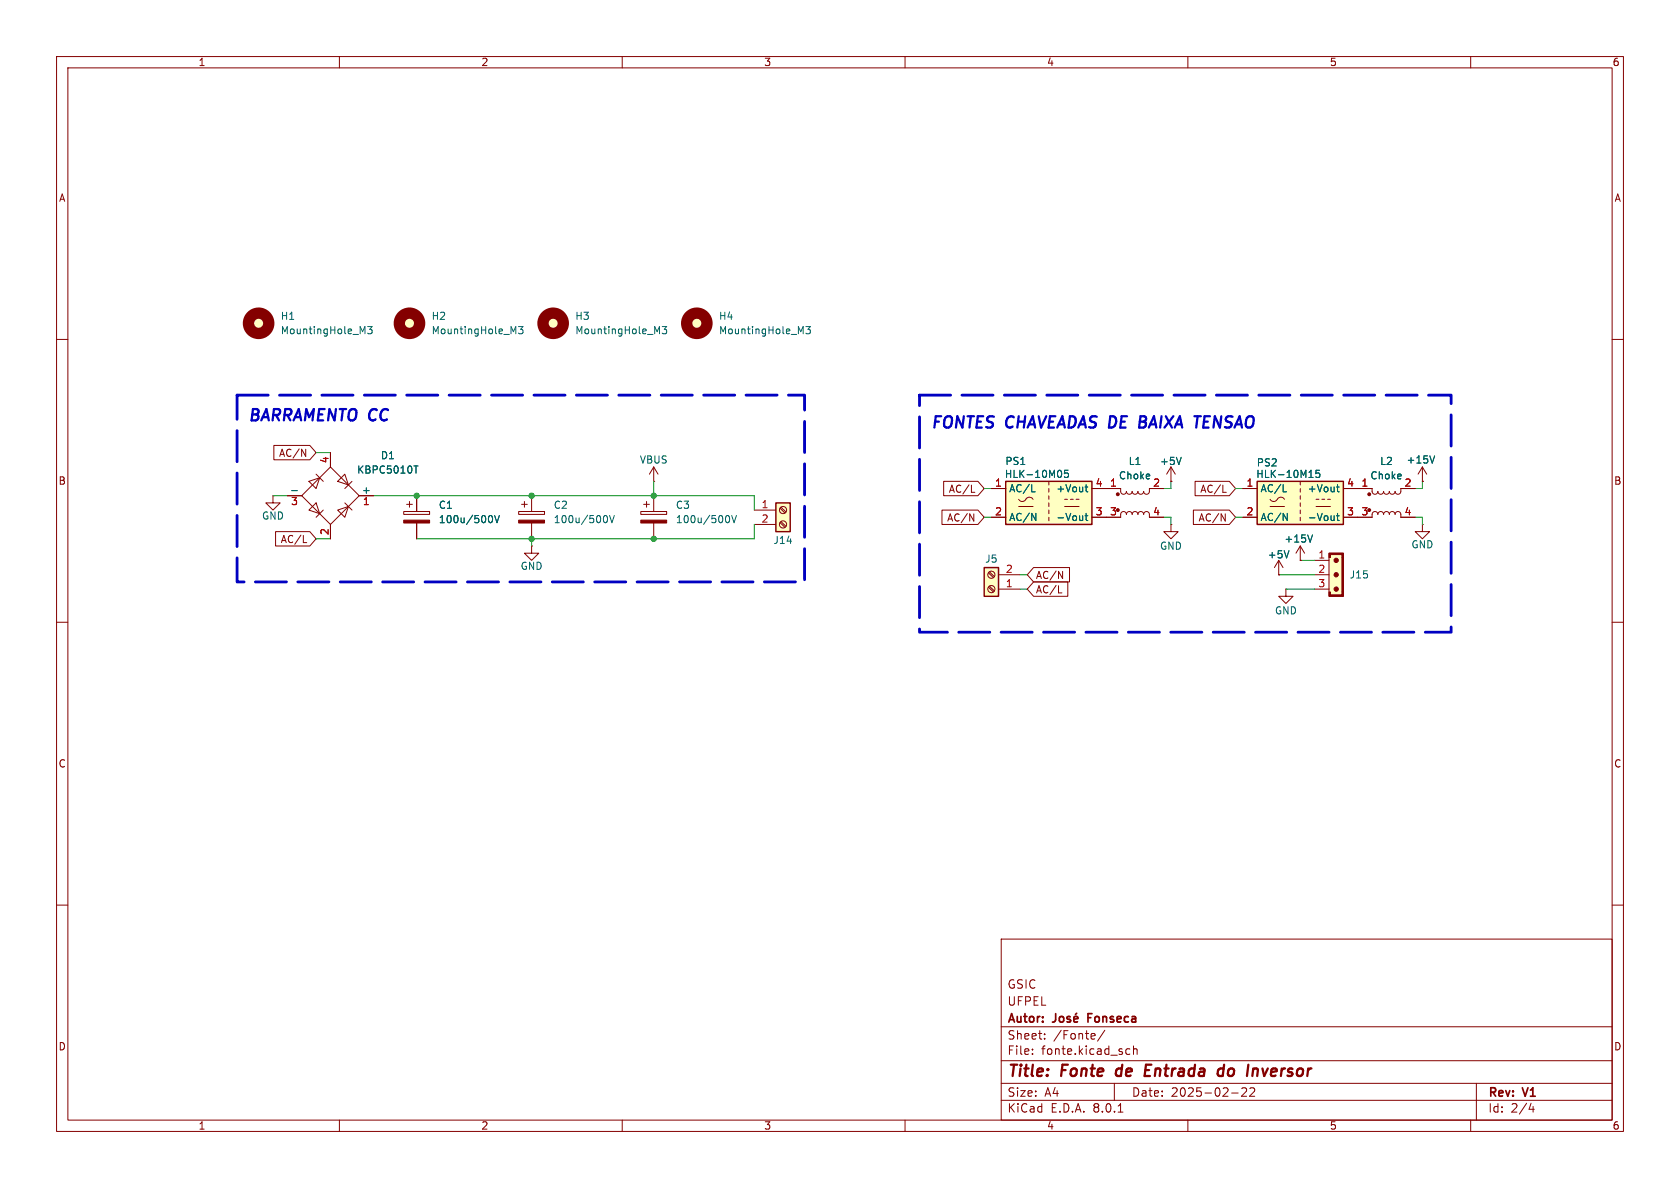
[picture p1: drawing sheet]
<svg xmlns="http://www.w3.org/2000/svg" width="297mm" height="210mm" viewBox="0 0 297 210" stroke-linecap="round" stroke-linejoin="round" font-family="sans-serif">
<g fill="none" stroke="#840000" stroke-width=".18">
<path d="M10 10h277v190h-277zM12 12h273v186h-273zM60 10v2M110 10v2M160 10v2M210 10v2M260 10v2M10 60h2M285 60h2M71.4 90.4h4.5v.5h-4.5zM71.9 89.2h1M72.4 88.6v1.1"/>
<path d="M73.7 87.6v2.8M73.7 92.5v2.8M207 85.1h.1M207 82.6l-.8 1.2M207 82.6v2.5M207 82.6l.8 1.2M10 110h2M285 110h2M10 160h2M285 160h2M177 166h108v32h-108zM60 198v2"/>
<path d="M110 198v2M160 198v2M177 194.5h108M177 191.5h108M177 187.5h108M177 181.5h108M182.5 186.3v.1M182.5 185.5v.1M184.7 183.6v.1M184.7 182.8v.1M193.4 182.7l.2 .4-.7 .1M193.5 183.6l-.1 .1"/>
<path d="M195.3 182.1l-1.3 2M197 191.5v3M197.7 196.6h.8M199.2 186.3h.5M199.2 185.5h.5M200.4 185.5l.2-.1 .4 .1v.9M200.4 184.9v1.5M210 198v2M217.7 193.2h1.2M219.5 192.4l.6-.1 .2 .1 .1 .3-.9 1.1h.9M221 192.4l.5-.1 .2 .1 .1 .3-.9 1.1h.9M260 198v2"/>
<path d="M261 191.5v6.5M270.7 195l-.4 1.1h.9M271 195.6v1"/>
<circle cx="72.4" cy="57.1" r="1.27"/>
<circle cx="97.8" cy="57.1" r="1.27"/>
</g>
<path d="M197.4 189.1l-.1 .7 .3 .4M202.5 189.2h.6M203.6 188.2h-1l-.3 2h1M215.4 190.1l.2 .1 .6-.1M216.3 189a.66 .66 0 0 0-1 .3M216.4 188.2l-.2 2M222.1 188.9l.3 .3-.1 1" fill="none" stroke="#840000" stroke-width=".4"/>
<path d="M186.6 179.2v1.1a.48 .48 0 0 1-.5 .4M187.3 179.8l.3-.1 .4 .1 .1 .6-.2 .2-.3 .1-.3-.2zM189.2 179.8l-.4-.1-.2 .2 .1 .2 .5 .2v.3h-.6M190.3 179.1l-.2 .2M192.3 179.9h.5M193.1 179.2h-.8v1.5M189.8 180.2l.8-.2-.1-.2-.4-.1-.3 .2 .1 .7h.6" fill="none" stroke="#840000" stroke-width=".3"/>
<g fill="#ffffc2" stroke="#ffffc2" stroke-width=".18">
<circle cx="72.4" cy="57.1" r="1.27"/>
<circle cx="97.8" cy="57.1" r="1.27"/>
</g>
<g fill="none" stroke="#840000" stroke-width="2">
<circle cx="72.4" cy="57.2" r="1.8"/>
<circle cx="97.8" cy="57.2" r="1.8"/>
</g>
<path d="M90.8 58.6l.4-.9v1.3M91.7 57.7h.8l-.5 .5 .4 .1v.6l-.2 .1-.5-.1M116.2 58.6l.4-.9v1.3M117.1 57.7h.8l-.5 .5 .4 .1v.6l-.2 .1-.5-.1M86.5 91.2l.2-.1a.68 .68 0 0 1 .4 .7 .68 .68 0 0 1-.4 .6l-.2-.1M87.4 91.1l.5 1.3 .4-1.3M208.8 80.8l-.4 1.3" fill="none" stroke="#006464" stroke-width=".18"/>
<path d="M71.4 91.9h4.5v.6h-4.5z" fill="#840000" stroke="#840000" stroke-width=".18"/>
<path d="M174 100.3h2.5v5.1h-2.5z" fill="#ffffc2"/>
<path d="M174 100.3h2.5v5.1h-2.5z" fill="none" stroke="#840000" stroke-width=".25"/>
<g fill="none" stroke="#840000" stroke-width=".18">
<path d="M115.6 85.1h.1M115.6 82.6l-.8 1.2M115.6 82.6v2.5M115.6 82.6l.7 1.2M174.8 101.3l.8 .8M174.8 103.8l.8 .8M174.9 101.1l.9 .8M174.9 103.6l.9 .9M176.5 104.1h3.8M176.5 101.6h3.8"/>
<circle cx="175.3" cy="101.6" r=".63"/>
<circle cx="175.3" cy="104.1" r=".63"/>
</g>
<path d="M222.2 85.1h15.3v7.6h-15.3z" fill="#ffffc2"/>
<path d="M222.2 85.1h15.3v7.6h-15.3z" fill="none" stroke="#840000" stroke-width=".25"/>
<g fill="none" stroke="#840000" stroke-width=".18">
<path d="M48.3 87.6v1.3h1.2l-1.2 1.3-1.3-1.3h1.3M48.3 87.6h.1M50.8 87.6h2.5M54.6 85.1l1.9-.6-.6 1.9zM54.6 90.2l1.3-1.3 .6 1.9zM55.9 83.8l1.2 1.3M57.1 90.2l-1.2 1.2M58.4 82.6l5.1 5-5.1 5.1-5.1-5.1zM58.4 80v2.6M58.4 92.7v2.6M59.7 85.1l1.3-1.3 .6 1.9zM59.7 90.2l1.9-.7-.6 1.9z"/>
<path d="M61 88.9l1.2 1.3M62.2 85.1l-1.2 1.3M63.5 87.6h2.5M91.7 90.4h4.6v.5h-4.6zM92.2 89.2h1M92.7 88.6v1.1M94 87.6v2.8M94 92.5v2.8M219.7 86.4h2.5M219.7 91.4h2.5M224.5 88.3a.8 .8 0 0 0 .8 .3 .8 .8 0 0 0 .7-.5 .73 .73 0 0 1 1.1 .2M224.5 89.5h2.6"/>
<path d="M229.9 85.1v.6M229.9 86.4v.6M229.9 87.6v.7M229.9 88.9v.6M229.9 90.2v.6M229.9 91.4v.7M232.7 89.5h2.5M232.7 88.3h.5M233.7 88.3h.5M234.7 88.3h.5M237.5 86.4h2.5M237.5 91.4h2.5"/>
<path d="M251.5 85.1h.1M251.5 92.7v1.3h1.2l-1.2 1.3-1.3-1.3h1.3M251.5 92.7h.1M251.5 82.6l-.8 1.2M251.5 82.6v2.5M251.5 82.6l.7 1.2"/>
<circle cx="45.7" cy="57.1" r="1.27"/>
<circle cx="123.2" cy="57.1" r="1.27"/>
</g>
<g fill="none" stroke="#006464" stroke-width=".18">
<path d="M64.1 58.6l.4-.9v1.3M65 57.7h.8l-.4 .5 .3 .1v.6l-.2 .1-.5-.1M141.6 58.6l.4-.9v1.3M142.5 57.7h.8l-.5 .5 .4 .1v.6l-.2 .1-.5-.1M51.6 86.7h1M73.2 82.4h.7M73.5 82.4v1.2M106.9 91.2l.1-.1a.68 .68 0 0 1 .4 .7 .68 .68 0 0 1-.4 .6l-.1-.1M107.8 91.1l.4 1.3 .4-1.3M226.8 86.9h.7M226.8 90.7l.8 1.3v-1.3M231.4 84.4h.7"/>
<path d="M233.3 83.1h-.6l-.1 .6 .2-.1 .4 .1 .1 .2v.4l-.2 .1-.5-.1M236.3 91.2h.5M236.3 86.1h.5M236.5 85.7v1.1l.3 .1M236.5 90.7v1.1l.3 .2M253.6 80.6l-.4 1.3"/>
</g>
<g fill="#ffffc2" stroke="#ffffc2" stroke-width=".18">
<circle cx="45.7" cy="57.1" r="1.27"/>
<circle cx="123.2" cy="57.1" r="1.27"/>
</g>
<g fill="none" stroke="#840000" stroke-width="2">
<circle cx="45.7" cy="57.2" r="1.8"/>
<circle cx="123.2" cy="57.2" r="1.8"/>
</g>
<path d="M91.7 91.9h4.6v.6h-4.6z" fill="#840000" stroke="#840000" stroke-width=".18"/>
<path d="M137.2 88.9h2.5v5.1h-2.5z" fill="#ffffc2"/>
<path d="M137.2 88.9h2.5v5.1h-2.5z" fill="none" stroke="#840000" stroke-width=".25"/>
<g fill="none" stroke="#840000" stroke-width=".18">
<path d="M94 96.5v1.3h1.2l-1.2 1.3-1.3-1.3h1.3M94 96.5h.1M113.3 90.4h4.6v.5h-4.6zM113.8 89.2h1M114.3 88.6v1.1M115.6 87.6v2.8M115.6 92.5v2.8M133.3 90.2h3.9M133.3 92.7h3.9M137.9 92.4l.9 .8M137.9 89.8l.9 .9M138.1 92.2l.8 .8"/>
<path d="M138.1 89.7l.8 .8M207 92.7v1.3h1.3l-1.3 1.3-1.3-1.3h1.3M207 92.7h.1M240 86.4h2.6v.7l.5 .3 .3-.2 .2-.3 .1 .3 .3 .2 .4-.1 .2-.4 .1 .3 .3 .2 .4-.1 .2-.4 .1 .3 .3 .2 .4-.1 .2-.4 .2 .4 .4 .1 .4-.3v-.7h2.6M247.6 90.9l-.1-.3-.3-.2-.4 .1-.2 .4-.1-.3-.3-.2-.4 .1-.2 .4-.1-.3-.3-.2-.4 .1-.2 .4-.2-.4-.4-.1-.3 .2-.1 .3-.2-.3-.4-.2-.4 .3v.7h-2.6M247.6 91.4h2.6"/>
<circle cx="138.4" cy="90.2" r=".63"/>
<circle cx="138.4" cy="92.7" r=".63"/>
</g>
<g fill="#840000" stroke="#840000" stroke-width=".18">
<path d="M113.3 91.9h4.6v.6h-4.6z"/>
<circle cx="242.1" cy="90.2" r=".25"/>
<circle cx="242.1" cy="87.4" r=".25"/>
</g>
<path d="M128.4 91.2l.2-.1a.68 .68 0 0 1 .4 .7 .68 .68 0 0 1-.4 .6l-.2-.1M129.3 91.1l.5 1.3 .4-1.3" fill="none" stroke="#006464" stroke-width=".18"/>
<path d="M234.9 97.8h2.6v7.6h-2.6z" fill="#ffffc2"/>
<g fill="none" stroke="#840000" stroke-width=".18">
<path d="M226.1 99.1l-.8 1.2M226.1 99.1v2.5M226.1 99.1l.7 1.2M229.9 99.1h.1M229.9 96.5l-.8 1.3M229.9 96.5v2.6M229.9 96.5l.7 1.3M232.4 99.1h2.5M234.9 97.8h2.6v7.6h-2.6zM226.1 101.6h.1M227.3 104.1v1.3h1.3l-1.3 1.3-1.2-1.3h1.2M227.3 104.1h.1"/>
<path d="M232.4 101.6h2.5M232.4 104.1h2.5"/>
</g>
<g fill="#840000" stroke="#840000" stroke-width=".18">
<path d="M234.9 104.6h.3v.6h2v-.6h.3v.8h-2.6z"/>
<path d="M234.9 97.8h2.6v.8h-.3v-.6h-2v.6h-.3z"/>
<path d="M237.2 98.6h.3v6h-.3z"/>
<circle cx="236.2" cy="104.1" r=".38"/>
<circle cx="236.2" cy="101.6" r=".38"/>
<circle cx="236.2" cy="99.1" r=".38"/>
</g>
<path d="M227.9 97.4l-.4 1.2M232 94.6l-.4 1.2" fill="none" stroke="#006464" stroke-width=".18"/>
<path d="M177.8 85.1h15.2v7.6h-15.2z" fill="#ffffc2"/>
<path d="M177.8 85.1h15.2v7.6h-15.2z" fill="none" stroke="#840000" stroke-width=".25"/>
<g fill="none" stroke="#840000" stroke-width=".18">
<path d="M48.4 78.7h6.4l1.1 1.3-1.1 1.3h-6.4zM53.3 79.4l.7 1.3v-1.3M48.7 94h6.1l1.1 1.3-1.1 1.2h-6.1zM50.8 87.6h2.5M53.6 95.9h.6M58.4 80v2.6M58.4 92.7v2.6M63.5 87.6h2.5M73.7 87.6v2.8M73.7 92.5v2.8M166.5 90.2h6.4l1.1 1.2-1.1 1.3h-6.4zM166.8 85.1h6.1l1.1 1.3-1.1 1.2h-6.1z"/>
<path d="M171.4 90.8l.8 1.3v-1.3M171.7 87h.6M175.3 86.4h2.5M175.3 91.4h2.5M180.1 88.3a.8 .8 0 0 0 .8 .3 .8 .8 0 0 0 .6-.5 .73 .73 0 0 1 1.1 .2M180.1 89.5h2.5M185.4 85.1v.6M185.4 86.4v.6M185.4 87.6v.7M185.4 88.9v.6M185.4 90.2v.6M185.4 91.4v.7"/>
<path d="M188.2 89.5h2.6M188.2 88.3h.5M189.2 88.3h.5M190.2 88.3h.6M193 86.4h5.1l.1 .7 .4 .3 .4-.2 .1-.3 .2 .3 .3 .2 .4-.1 .2-.4 .1 .3 .3 .2 .4-.1 .2-.4 .1 .3 .2 .2 .5-.1 .2-.4 .2 .4 .4 .1 .4-.3v-.7h2.5M203.2 90.9l-.2-.3-.3-.2-.3 .1-.2 .4-.1-.3-.3-.2-.5 .1-.1 .4-.1-.3-.3-.2-.4 .1-.2 .4-.2-.4-.4-.1-.3 .2-.2 .3-.1-.3-.4-.2-.4 .3-.1 .7h-5.1M203.2 91.4h2.5M207 85.1h.1M211 90.2h6.3l1.1 1.2-1.1 1.3h-6.3zM211.3 85.1h6l1.1 1.3-1.1 1.2h-6zM215.9 90.8l.7 1.3v-1.3M216.2 87h.6"/>
<path d="M219.7 86.4h2.5M219.7 91.4h2.5M229.9 99.1h.1M237.5 86.4h5.1M237.5 91.4h5.1M247.6 86.4h2.6M247.6 91.4h2.6M251.5 85.1h.1M182.7 102.9h6.1v2.5h-6.1l-1.1-1.3zM182.7 100.3h6.4v2.6h-6.4l-1.1-1.3zM187.1 104.8h.6M187.1 101l.8 1.3v-1.3"/>
<path d="M226.1 101.6h.1"/>
</g>
<g fill="none" stroke="#006464" stroke-width=".18">
<path d="M51.6 86.7h1M73.2 82.4h.7M73.5 82.4v1.2M86.5 91.2l.2-.1a.68 .68 0 0 1 .4 .7 .68 .68 0 0 1-.4 .6l-.2-.1M87.4 91.1l.5 1.3 .4-1.3M182.4 86.9h.6M182.4 90.7l.7 1.3v-1.3M187.5 83.2l.2 .4-.2 .7M188.8 83.1h-.6v.6l.1-.1 .5 .1 .1 .2-.1 .4-.2 .1-.4-.1M191.8 91.2h.5M191.8 86.1h.5M192 85.7v1.1l.3 .1"/>
<path d="M192 90.7v1.1l.3 .2M208.8 80.8l-.4 1.3M226.8 86.9h.7M226.8 90.7l.8 1.3v-1.3M227.9 97.4l-.4 1.2M231.4 84.4h.7M232 94.6l-.4 1.2M233.3 83.1h-.6l-.1 .6 .2-.1 .4 .1 .1 .2v.4l-.2 .1-.5-.1M236.3 91.2h.5M236.3 86.1h.5M236.5 85.7v1.1l.3 .1M236.5 90.7v1.1l.3 .2"/>
<path d="M253.6 80.6l-.4 1.3"/>
</g>
<g fill="#840000" stroke="#840000" stroke-width=".18">
<circle cx="197.6" cy="90.2" r=".25"/>
<circle cx="197.6" cy="87.4" r=".25"/>
</g>
<path d="M201.5 74.5h.7M201.6 73.6h.7M202.3 75.5l-.9 .1" fill="none" stroke="#0000c2" stroke-width=".4"/>
<path d="M41.9 69.9h100.3v33h-100.3zM162.6 69.9h93.9v41.9h-93.9z" fill="none" stroke="#0000c2" stroke-width=".5" stroke-dasharray="5.5 2"/>
<g fill="none" stroke="#009600" stroke-width=".18">
<path d="M48.3 87.6h2.5M55.9 95.3h2.5M55.9 80h2.5M66 87.6h67.3v2.6M94 95.3v1.2M115.6 85.1v2.5M133.3 92.7v2.6h-59.6M174 91.4h1.3M174 86.4h1.3M205.7 91.4h1.3v1.3M207 85.1v1.3h-1.3M218.4 91.4h1.3"/>
<path d="M218.4 86.4h1.3M229.9 99.1h2.5M250.2 91.4h1.3v1.3M251.5 85.1v1.3h-1.3M180.3 101.6h1.3M180.3 104.1h1.3M226.1 101.6h6.3M227.3 104.1h5.1"/>
</g>
<g fill="#009600" stroke="#009600" stroke-width=".18">
<circle cx="115.6" cy="95.3" r=".46"/>
<circle cx="115.6" cy="87.6" r=".46"/>
<circle cx="73.7" cy="87.6" r=".46"/>
<circle cx="94" cy="95.3" r=".46"/>
<circle cx="94" cy="87.6" r=".46"/>
</g>
<g font-size="2.8" fill="#0000c2">
<text x="43.6" y="75">BARRAMENTO CC</text>
<text x="164.3" y="76.3">FONTES</text>
<text x="177.8" y="76.3">CHAVEADAS DE</text>
<text x="202.9" y="76.3">BAIXA TENSAO</text>
</g>
<g font-size="2.8" fill="#840000">
<text x="178" y="190.9">Title:</text>
<text x="187.7" y="190.9">Fonte</text>
<text x="198.2" y="190.9">de</text>
<text x="204" y="190.9">Entrada</text>
<text x="217.8" y="190.9">do</text>
<text x="223.7" y="190.9">Inversor</text>
</g>
<g font-size="2.1" fill="#840000">
<text x="178" y="178">UFPEL</text>
<text x="178" y="175">GSIC</text>
<text x="178" y="184">Sheet:</text>
<text x="178" y="181.2">Autor:</text>
<text x="186.2" y="184">/Fonte/</text>
<text x="193" y="181.2">Fonseca</text>
<text x="178" y="186.7">File:</text>
<text x="184.1" y="186.7">fonte.kicad_sch</text>
<text x="178" y="196.9">KiCad</text>
<text x="178" y="194.1">Size:</text>
<text x="184.7" y="194.1">A4</text>
<text x="185.7" y="196.9">E.D.A.</text>
<text x="193.3" y="196.9">8.0.1</text>
<text x="200" y="194.1">Date:</text>
<text x="207" y="194.1">2025-02-22</text>
<text x="263" y="194.3">Rev:</text>
<text x="263" y="196.9">Id:</text>
<text x="267.1" y="196.9">2/4</text>
<text x="269.4" y="194.3">V1</text>
</g>
<g font-size="1.8" fill="#840000">
<text x="35" y="11.9">1</text>
<text x="85" y="11.9">2</text>
<text x="135" y="11.9">3</text>
<text x="185" y="11.9">4</text>
<text x="235" y="11.9">5</text>
<text x="285" y="11.9">6</text>
<text x="10.3" y="35.9">A</text>
<text x="285.3" y="35.9">A</text>
<text x="49.2" y="81">AC/N</text>
<text x="10.3" y="85.9">B</text>
<text x="167.6" y="87.3">AC/L</text>
<text x="212.1" y="87.3">AC/L</text>
<text x="285.3" y="85.9">B</text>
<text x="167.3" y="92.4">AC/N</text>
<text x="211.8" y="92.4">AC/N</text>
<text x="49.5" y="96.2">AC/L</text>
<text x="183" y="105.1">AC/L</text>
<text x="183" y="102.6">AC/N</text>
<text x="10.3" y="135.9">C</text>
<text x="285.3" y="135.9">C</text>
<text x="10.3" y="185.9">D</text>
<text x="285.3" y="185.9">D</text>
<text x="35" y="199.9">1</text>
<text x="85" y="199.9">2</text>
<text x="135" y="199.9">3</text>
<text x="185" y="199.9">4</text>
<text x="235" y="199.9">5</text>
<text x="285" y="199.9">6</text>
</g>
<g font-size="1.8" fill="#006464">
<text x="49.5" y="59.3">MountingHole_M3</text>
<text x="49.5" y="56.7">H1</text>
<text x="76.2" y="59.3">MountingHole_M3</text>
<text x="76.2" y="56.7">H2</text>
<text x="101.6" y="59.3">MountingHole_M3</text>
<text x="101.6" y="56.7">H3</text>
<text x="127" y="59.3">MountingHole_M3</text>
<text x="127" y="56.7">H4</text>
<text x="63" y="83.9">KBPC5010T</text>
<text x="67.2" y="81.4">D1</text>
<text x="113" y="82.1">VBUS</text>
<text x="177.6" y="82.4">PS1</text>
<text x="199.4" y="82.4">L1</text>
<text x="205" y="82.4">+5V</text>
<text x="222.1" y="82.7">PS2</text>
<text x="243.9" y="82.4">L2</text>
<text x="248.6" y="82.1">+15V</text>
<text x="63.9" y="87.4">+</text>
<text x="177.5" y="84.7">HLK-10M05</text>
<text x="178.3" y="87.2">AC/L</text>
<text x="186.6" y="87.2">+Vout</text>
<text x="197.7" y="84.9">Choke</text>
<text x="222" y="84.7">HLK-10M15</text>
<text x="222.8" y="87.2">AC/L</text>
<text x="231.1" y="87.2">+Vout</text>
<text x="242.2" y="84.9">Choke</text>
<text x="46.2" y="92">GND</text>
<text x="77.5" y="90.1">C1</text>
<text x="77.5" y="92.7">100u/500V</text>
<text x="97.8" y="90.1">C2</text>
<text x="97.8" y="92.7">100u/500V</text>
<text x="119.4" y="90.1">C3</text>
<text x="119.4" y="92.7">100u/500V</text>
<text x="178.3" y="92.3">AC/N</text>
<text x="186.6" y="92.3">-Vout</text>
<text x="222.8" y="92.3">AC/N</text>
<text x="231.1" y="92.3">-Vout</text>
<text x="91.9" y="100.9">GND</text>
<text x="136.6" y="96.4">J14</text>
<text x="174.1" y="99.7">J5</text>
<text x="205" y="97.4">GND</text>
<text x="224" y="98.9">+5V</text>
<text x="227" y="96.1">+15V</text>
<text x="249.4" y="97.1">GND</text>
<text x="238.5" y="102.5">J15</text>
<text x="225.3" y="108.8">GND</text>
</g>
<g font-size="1.8" fill="#a90000">
<text x="58.2" y="82" transform="rotate(-90 58.2 82)">4</text>
<text x="51.4" y="89.6">3</text>
<text x="64.1" y="89.6">1</text>
<text x="134.5" y="89.9">1</text>
<text x="175.8" y="86.1">1</text>
<text x="193.6" y="86.1">4</text>
<text x="196.1" y="86.1">1</text>
<text x="203.8" y="86.1">2</text>
<text x="220.3" y="86.1">1</text>
<text x="238.1" y="86.1">4</text>
<text x="240.6" y="86.1">1</text>
<text x="248.2" y="86.1">2</text>
<text x="58.2" y="94.7" transform="rotate(-90 58.2 94.7)">2</text>
<text x="134.5" y="92.5">2</text>
<text x="175.8" y="91.2">2</text>
<text x="193.6" y="91.2">3</text>
<text x="196.1" y="91.2">3</text>
<text x="203.8" y="91.2">4</text>
<text x="220.3" y="91.2">2</text>
<text x="238.1" y="91.2">3</text>
<text x="240.6" y="91.2">3</text>
<text x="248.2" y="91.2">4</text>
<text x="177.7" y="101.3">2</text>
<text x="233" y="98.8">1</text>
<text x="233" y="101.3">2</text>
<text x="177.7" y="103.9">1</text>
<text x="233" y="103.9">3</text>
</g>
</svg>
